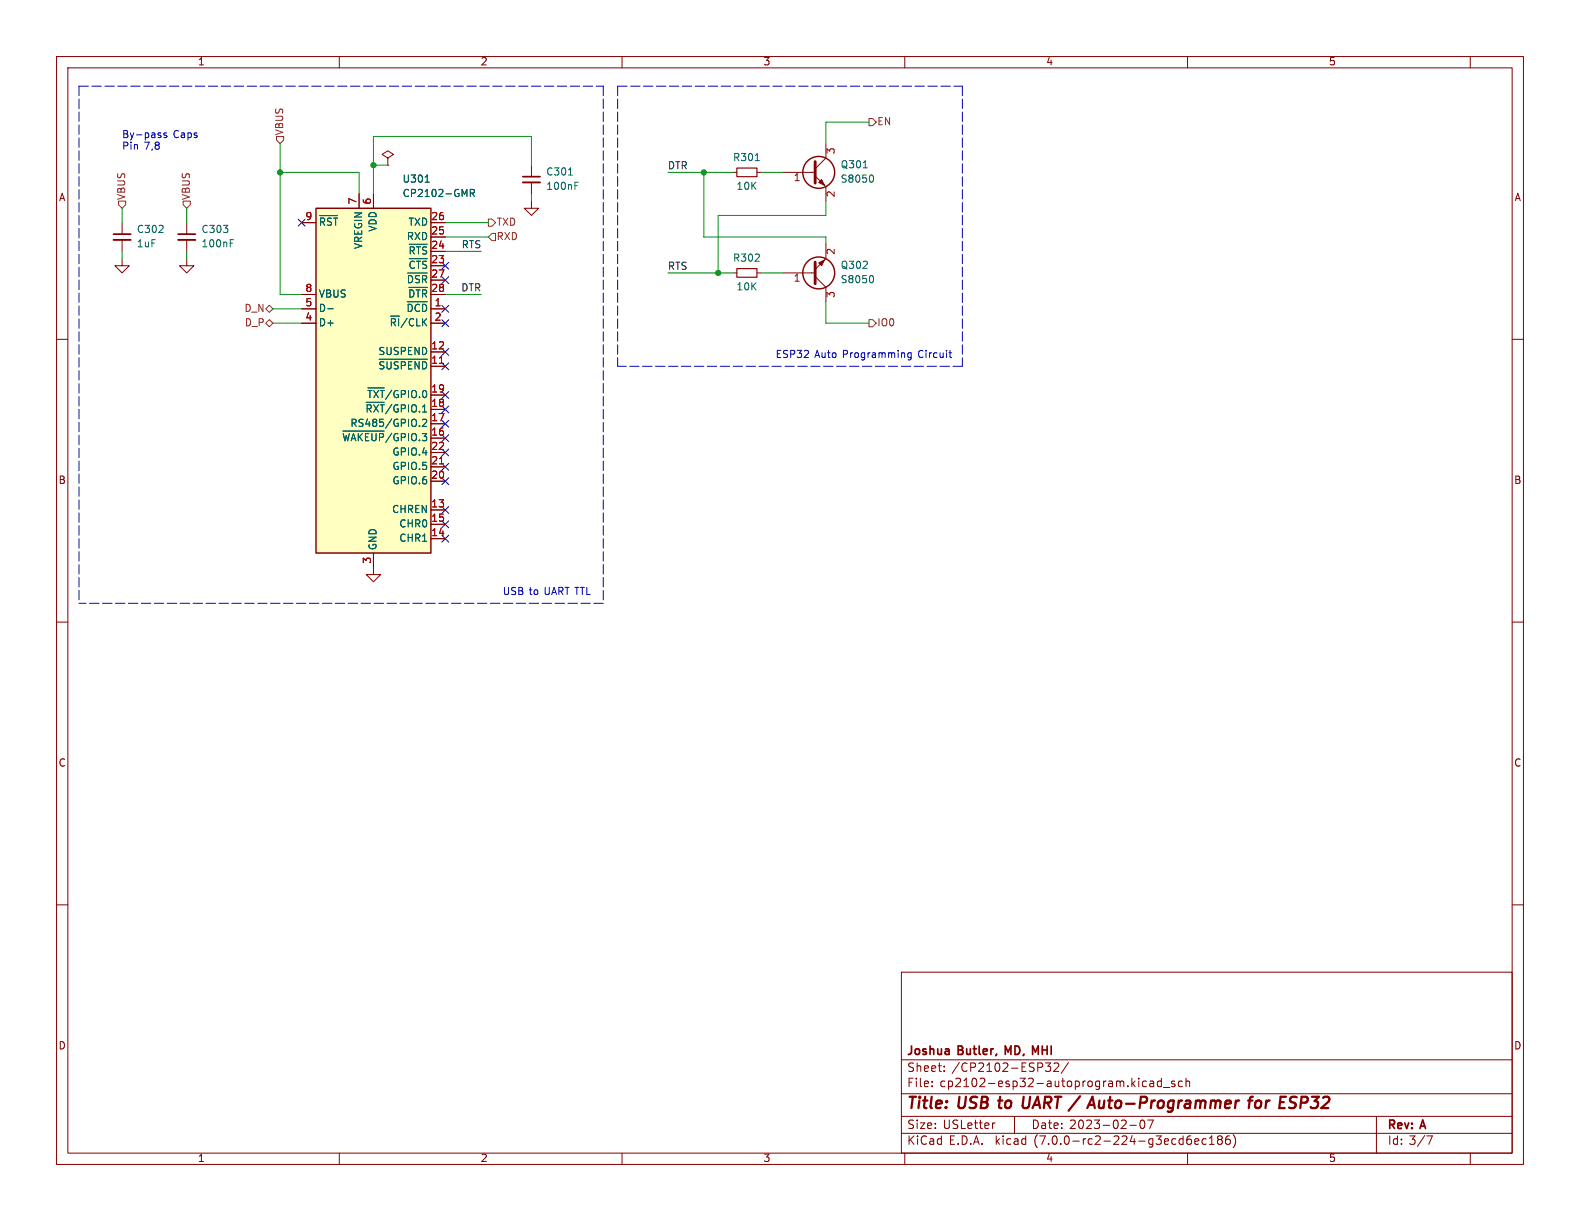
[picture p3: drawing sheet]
<svg xmlns="http://www.w3.org/2000/svg" width="279mm" height="216mm" viewBox="0 0 279 216" stroke-linecap="round" stroke-linejoin="round" font-family="sans-serif">
<g fill="none" stroke="#840000" stroke-width=".18">
<path d="M10 10h259.4v195.9h-259.4zM12 12h255.4v191.9h-255.4zM60 10v2M110 10v2M160 10v2M210 10v2M260 10v2M21.6 39.4v2M33 39.4v2M53.3 39.4h2.6M63.5 34.3v2.5M66 34.3v2.5"/>
<path d="M68.6 27.9l1-.6-1-.6-1 .6 1 .6v1.3M68.6 29.2h.1M76.2 39.4h2.5M94 35.6v1.2h1.2l-1.2 1.3-1.3-1.3h1.3M94 29.2v2M94 32.3v2M129.5 30.5h.8M133.9 30.5h.7M138.4 30.5h5.7M144.1 31.1l1.9 1.9v2.6M146 25.4v2.5l-1.9 1.9M10 60h2"/>
<path d="M21.6 45.7v1.3h1.3l-1.3 1.3-1.3-1.3h1.3M21.6 42.4v2.1M33 45.7v1.3h1.3l-1.3 1.3-1.3-1.3h1.3M33 42.4v2.1M53.3 54.6h2.6M53.3 57.2h2.6M53.3 52.1h2.6M76.2 54.6h2.5M76.2 57.2h2.5M76.2 47h2.5M76.2 44.5h2.5M76.2 41.9h2.5"/>
<path d="M76.2 49.5h2.5M76.2 52.1h2.5M129.5 48.3h.8M133.9 48.3h.7M138.4 48.3h5.7M144.1 48.9l1.9 1.9v2.5M146 43.2v2.5l-1.9 1.9M267.4 60h2M76.2 64.8h2.5M76.2 62.2h2.5M76.2 77.5h2.5M76.2 74.9h2.5"/>
<path d="M76.2 72.4h2.5M76.2 69.9h2.5M66 97.8v3.8h1.3l-1.3 1.3-1.2-1.3h1.2M76.2 90.2h2.5M76.2 95.3h2.5M76.2 92.7h2.5M76.2 85.1h2.5M76.2 82.6h2.5M76.2 80h2.5M10 110h2M267.4 110h2M10 160h2"/>
<path d="M267.4 160h2M159.4 171.9h108v32h-108zM159.4 197.4h108M159.4 193.4h108M159.4 187.4h108M164.8 192v.2M164.8 191.2v.2M167 189.3v.2M167 188.5v.2M175.9 198.6h-.2M179.4 197.4v3M185.8 188l-.5 .5 .4 .2v.6l-.2 .2-.6-.1"/>
<path d="M187.2 188.1v.5l-.9 .9h.9M188.9 187.9l-1.2 1.9M199.8 199h1.1M201.7 198.2a.81 .81 0 0 0 .4 1.4l.2-.2 .1-.4-.1-.8M202.3 191.2h.4M202.7 192.1l-.4 .1M203.4 191.2h.5l.1 1M203.9 198.1l-.6 1.5M204 191.5l-.5 .1a.29 .29 0 0 0-.2 .3 .29 .29 0 0 0 .2 .3l.5-.1M205.4 191.2h-.5l-.2 .2v.5l.1 .2h.6M205.4 190.7v1.5M205.7 192.3h1.2"/>
<path d="M207.7 191.2h-.3l-.2 .2v.2l.5 .1v.4h-.5M209.1 191.2h-.4l-.3 .2v.5l.1 .2h.6M209.7 191.3l.2-.1h.4l.1 1M209.7 190.7v1.5M243.4 197.4v6.5M60 203.9v2M110 203.9v2M159.4 200.4h108M160 203.9v2M210 203.9v2M210.6 201.5l.1 .2-.1 .6M211.3 201.9l.7-.2-.1-.3h-.4l-.2 .2 .1 .7h.5"/>
<path d="M213.3 201.4h-.4l-.3 .2v.5l.1 .2h.6M213.9 202.4h.8M213.9 201.3l.4-.4v1.5M215.6 201.5l-.3 .3 .1 .4 .2 .2h.3l.2-.3v-.3l-.2-.3M215.6 201.5l-.3-.3 .3-.3h.3l.2 .2-.2 .4M215.6 201.5h.3M217.4 200.9a.59 .59 0 0 0-.7 .6v.6l.2 .2 .4 .1 .2-.2 .1-.5-.2-.2-.4-.1-.3 .3M218.1 200.6a1.72 1.72 0 0 1 0 2.3M253.3 200.9l-.6 1.5M260 203.9v2"/>
</g>
<path d="M181 195.8l.5 .1M193.2 193.9l.4 2M220.7 194.6h.8M221.6 193.9l-.4 .1-.2 .2-.2 1.7M222.1 194.8a.52 .52 0 0 1 .5-.2 .52 .52 0 0 1 .4 .4v.6a.55 .55 0 0 1-.6 .3 .55 .55 0 0 1-.5-.3zM228.6 193.9l.7 .1M228.8 195a.46 .46 0 0 1 .3 .4 .46 .46 0 0 1-.2 .4" fill="none" stroke="#840000" stroke-width=".4"/>
<path d="M130.3 29.7h3.6v1.5h-3.6zM130.3 47.5h3.6v1.5h-3.6z" fill="none" stroke="#840000" stroke-width=".2"/>
<path d="M144.1 28.6v3.8M144.1 46.4v3.8" fill="none" stroke="#840000" stroke-width=".51"/>
<g fill="#840000" stroke="#840000" stroke-width=".18">
<path d="M144.8 46.5l1-.5-.5 1z"/>
<path d="M144.8 32.3l.5-.5 .5 1z"/>
</g>
<g fill="none" stroke="#840000" stroke-width=".25">
<path d="M55.9 36.8h20.3v61h-20.3z"/>
<circle cx="144.8" cy="30.5" r="2.82"/>
<circle cx="144.8" cy="48.3" r="2.82"/>
</g>
<g fill="none" stroke="#006464" stroke-width=".18">
<path d="M56.5 38.1h3.2M57.4 39l-.1-.4h-.6v1.2M58.6 38.6h-.5l-.2 .3M59 38.6h.7M59.4 38.6v1.2M75.2 32.2h.7M83.2 34.2l.6-.1 .1-.2-.1-.3-.6-.1v1.3M83.5 34.2l.4 .6M100.5 31h.7M101.7 32.2h.6M133.6 28.4h.7M152.7 29.7h.7"/>
<path d="M154.2 30.9a.79 .79 0 0 1 0 1.3M40.7 42.4h.6M58 54.6h.9M69 55.9h1.7M69.9 56.8l-.1-.4-.6-.1v1.3M70.5 56.3v1.3M72 56.3l-1.1 1.6M72 53.4h3.6M72.1 48.3h3.5M72.2 53.8v1.3M72.2 48.7v1.3M72.3 50.8h3.3"/>
<path d="M72.4 45.7h3.2M72.4 43.2h3.2M72.5 51.3v1.2M73.3 44.1l-.1-.4-.7-.1v1.3M73.6 43.6h.8M73.7 56.3v1.3M73.9 51.3v1.2M74 43.6v1.3M74 46.2v1.3M74.7 48.7v1.3M74.7 51.3v1.2M74.7 53.8v1.3"/>
<path d="M74.7 56.3v1.3M75.4 56.3l-.7 .8M75.5 43.7l-.5-.1-.3 .4M154.2 48.7a.79 .79 0 0 1 0 1.3M60.6 76.2h7.3M60.7 76.7l.3 1.2M61.8 76.7l-.3 1.2M62.1 77.9l.4-1.2 .4 1.2M63.4 76.7v1.2M64.1 76.7l-.7 .7M64.8 71.1h3.1M64.9 71.6v1.3"/>
<path d="M65 69h.8M65.1 68.6h2.8M65.2 76.7h-.6v1.2M65.4 69v1.3M65.8 76.7v1M66.1 71.6l.8 1.3M66.1 69l.8 1.3M66.5 76.7v1M66.9 71.6l-.8 1.3M66.9 69l-.8 1.3M67 63.5h8.6M67.2 69h.8"/>
<path d="M67.6 69v1.3M67.6 71.6v1.3M67.8 77.1l-.1-.4h-.6v1.2M67.9 64h-.5l-.2 .3M68.4 64v1M69.2 64v1M69.3 76.6l-1.1 1.6M69.3 71.5l-1.1 1.7M69.3 69l-1.1 1.6M70.4 76.7h-.5l-.3 .5M70.4 69.1h-.5l-.3 .5M70.4 64h-.5l-.2 .3"/>
<path d="M71 71.6v1.3M71.7 64.4l-.1-.4h-.6v1.2M71.7 69.5l-.1-.4-.6-.1v1.3M71.7 77.1l-.1-.4h-.6v1.2M72.2 69v1.3M72.2 71.6v1.3M72.2 76.7v1.2M72.8 77.1a.42 .42 0 0 1 .4-.5 .42 .42 0 0 1 .4 .5M72.8 69.5a.42 .42 0 0 1 .4-.5 .42 .42 0 0 1 .4 .5M72.8 64h-.6v1.2M74.1 64v1.2l-.7-1.2v1.2M74.2 75.3v.1"/>
<path d="M74.7 76.7h.8l-.5 .5M74.7 69.5l.1-.3 .2-.2 .3 .2 .2 .3M75.1 71.6v1.3M75.4 74.7l-.7 .7h.8M75.4 64.5l-.2-.5h-.5v1.2"/>
</g>
<path d="M92.5 32.3h3M20.1 42.4h3M31.5 42.4h3" fill="none" stroke="#840000" stroke-width=".33"/>
<path d="M92.5 31.2h3M20.1 41.4h3M31.5 41.4h3" fill="none" stroke="#840000" stroke-width=".3"/>
<path d="M55.9 36.8h20.3v61h-20.3z" fill="#ffffc2" stroke="#ffffc2" stroke-width=".18"/>
<path d="M77.7 64.2h.7M77.7 82h.7" fill="none" stroke="#a90000" stroke-width=".18"/>
<path d="M21 35.6h1.2v.6l-.6 .6-.6-.6zM32.4 35.6h1.3v.6l-.7 .6-.6-.6zM48.9 24.1h1.3v.7l-.7 .6-.6-.6zM86.4 38.7h.6l.6 .7-.6 .6h-.6zM153.7 21h.6l.6 .6-.6 .6h-.6zM47 54.6l.6-.6 .7 .6-.7 .6zM47 57.2l.6-.7 .7 .7-.7 .6zM87 41.3h.6v1.2h-.6l-.6-.6zM153.7 56.5h.6l.6 .7-.6 .6h-.6z" fill="none" stroke="#725600" stroke-width=".18"/>
<path d="M29.5 23.6l-.4-.1-.1 .2v.2l.5 .1v.3h-.5M161.1 62.4v1l-.2 .2h-.3M161.1 62.4h-.3l-.3 .2 .1 .6h.5M167.8 62.4h.5M168.1 63.2h.2" fill="none" stroke="#0000c2" stroke-width=".18"/>
<path d="M14 15.2h92.7M14 15.2v91.5M106.7 15.2v91.5M109.2 15.2v49.6M109.2 15.2h61M170.2 15.2v49.6M170.2 64.8h-61M106.7 106.7h-92.7" fill="none" stroke="#0000c2" stroke-width=".18" stroke-dasharray="1.7 .6"/>
<g fill="none" stroke="#009600" stroke-width=".18">
<path d="M21.6 36.8v2.6M33 36.8v2.6M49.5 25.4v26.7h3.8M49.5 30.5h14v3.8M66 29.2h2.6M78.7 39.4h7.7M94 29.2v-5.1h-28v10.2M94 34.3v1.3M118.1 30.5h11.4M124.5 30.5v11.4h21.5v1.3M134.6 30.5h3.8M146 35.6v2.5h-19v10.2"/>
<path d="M153.7 21.6h-7.7v3.8M21.6 44.5v1.2M33 44.5v1.2M48.3 57.2h5M48.3 54.6h5M78.7 44.5h6.4M78.7 52.1h6.4M78.7 41.9h7.7M118.1 48.3h11.4M134.6 48.3h3.8M146 53.3v3.9h7.7"/>
</g>
<g fill="none" stroke="#000084" stroke-width=".18">
<path d="M52.7 38.8l1.2 1.2M53.9 38.8l-1.2 1.2M78.1 48.9l1.2 1.2M78.1 54l1.2 1.2M78.1 46.4l1.2 1.2M78.1 56.5l1.2 1.3M79.3 48.9l-1.2 1.2M79.3 54l-1.2 1.2M79.3 46.4l-1.2 1.2M79.3 56.5l-1.2 1.3M78.1 64.2l1.2 1.2M78.1 61.6l1.2 1.2"/>
<path d="M78.1 76.9l1.2 1.2M78.1 71.8l1.2 1.2M78.1 79.4l1.2 1.2M78.1 74.3l1.2 1.2M78.1 69.2l1.2 1.3M79.3 64.2l-1.2 1.2M79.3 61.6l-1.2 1.2M79.3 76.9l-1.2 1.2M79.3 71.8l-1.2 1.2M79.3 79.4l-1.2 1.2M79.3 74.3l-1.2 1.2M79.3 69.2l-1.2 1.3"/>
<path d="M78.1 84.5l1.2 1.2M78.1 94.6l1.2 1.3M78.1 89.6l1.2 1.2M78.1 92.1l1.2 1.2M78.1 81.9l1.2 1.3M79.3 84.5l-1.2 1.2M79.3 94.6l-1.2 1.3M79.3 89.6l-1.2 1.2M79.3 92.1l-1.2 1.2M79.3 81.9l-1.2 1.3"/>
</g>
<g fill="#009600" stroke="#009600" stroke-width=".18">
<circle cx="66" cy="29.2" r=".46"/>
<circle cx="49.5" cy="30.5" r=".46"/>
<circle cx="127" cy="48.3" r=".46"/>
<circle cx="124.5" cy="30.5" r=".46"/>
</g>
<g font-size="2.8" fill="#840000">
<text x="160.4" y="196.7">Title:</text>
<text x="169.5" y="196.7">USB to</text>
<text x="182.1" y="196.7">UART /</text>
<text x="195.1" y="196.7">Auto-Programmer</text>
<text x="223.9" y="196.7">for</text>
<text x="229.9" y="196.7">ESP32</text>
</g>
<g font-size="2.1" fill="#840000">
<text x="160.4" y="189.8">Sheet:</text>
<text x="160.4" y="187">Joshua</text>
<text x="168.3" y="189.8">/CP2102-ESP32/</text>
<text x="169.5" y="187">Butler,</text>
<text x="178.3" y="187">MD, MHI</text>
<text x="160.4" y="192.5">File:</text>
<text x="166.2" y="192.5">cp2102-esp32-autoprogram.kicad_sch</text>
<text x="160.4" y="202.7">KiCad</text>
<text x="160.4" y="199.9">Size:</text>
<text x="166.7" y="199.9">USLetter</text>
<text x="167.8" y="202.7">E.D.A.</text>
<text x="176.1" y="202.7">kicad</text>
<text x="182.4" y="199.9">Date:</text>
<text x="183" y="202.7">(7.0.0-rc2-224-g3ecd6ec186)</text>
<text x="189.1" y="199.9">2023-02-07</text>
<text x="245.4" y="200.1">Rev:</text>
<text x="245.4" y="202.7">Id: 3/7</text>
<text x="251.4" y="200.1">A</text>
</g>
<g font-size="1.8" fill="#840000">
<text x="35" y="11.8">1</text>
<text x="85" y="11.8">2</text>
<text x="135" y="11.8">3</text>
<text x="185" y="11.8">4</text>
<text x="235" y="11.8">5</text>
<text x="10.4" y="35.8">A</text>
<text x="267.8" y="35.8">A</text>
<text x="10.3" y="85.8">B</text>
<text x="267.7" y="85.8">B</text>
<text x="10.3" y="135.8">C</text>
<text x="267.7" y="135.8">C</text>
<text x="10.3" y="185.8">D</text>
<text x="267.7" y="185.8">D</text>
<text x="35" y="205.7">1</text>
<text x="85" y="205.7">2</text>
<text x="135" y="205.7">3</text>
<text x="185" y="205.7">4</text>
<text x="235" y="205.7">5</text>
</g>
<g font-size="1.8" fill="#725600">
<text x="50.4" y="23.9" transform="rotate(-90 50.4 23.9)">VBUS</text>
<text x="155.1" y="22.4">EN</text>
<text x="22.4" y="35.4" transform="rotate(-90 22.4 35.4)">VBUS</text>
<text x="33.8" y="35.4" transform="rotate(-90 33.8 35.4)">VBUS</text>
<text x="87.8" y="40.2">TXD</text>
<text x="87.8" y="42.7">RXD</text>
<text x="43.1" y="55.4">D_N</text>
<text x="43.2" y="58">D_P</text>
<text x="155.1" y="58">IO0</text>
</g>
<g font-size="1.8" fill="#0000c2">
<text x="21.6" y="24.6">By-pass</text>
<text x="21.6" y="26.7">Pin</text>
<text x="25.5" y="26.7">7,8</text>
<text x="30.6" y="24.6">Caps</text>
<text x="137.2" y="63.5">ESP32</text>
<text x="144.1" y="63.5">Auto</text>
<text x="149.1" y="63.5">Programming</text>
<text x="162.6" y="63.5">Circuit</text>
<text x="88.9" y="105.4">USB to</text>
<text x="96.4" y="105.4">UART TTL</text>
</g>
<g font-size="1.8" fill="#006464">
<text x="129.6" y="28.8">R301</text>
<text x="71.1" y="32.6">U301</text>
<text x="71.1" y="35.1">CP2102-GMR</text>
<text x="96.5" y="31.3">C301</text>
<text x="96.5" y="33.9">100nF</text>
<text x="130.2" y="33.8">10K</text>
<text x="148.6" y="30">Q301</text>
<text x="148.6" y="32.6">S8050</text>
<text x="24.1" y="41.5">C302</text>
<text x="35.6" y="41.5">C303</text>
<text x="56.4" y="40.8">~{RST}</text>
<text x="66.9" y="41.1" transform="rotate(-90 66.9 41.1)">VDD</text>
<text x="72.1" y="40.2">TXD</text>
<text x="24.1" y="44">1uF</text>
<text x="35.6" y="44">100nF</text>
<text x="64.3" y="44.2" transform="rotate(-90 64.3 44.2)">VREGIN</text>
<text x="71.8" y="42.7">RXD</text>
<text x="72.1" y="45.9">~{RTS}</text>
<text x="129.6" y="46.5">R302</text>
<text x="148.6" y="47.8">Q302</text>
<text x="56.4" y="52.9">VBUS</text>
<text x="71.8" y="51">~{DSR}</text>
<text x="72.1" y="53.5">~{DTR}</text>
<text x="72.1" y="48.4">~{CTS}</text>
<text x="130.2" y="51.6">10K</text>
<text x="148.6" y="50.4">S8050</text>
<text x="56.4" y="58">D+</text>
<text x="56.4" y="55.4">D-</text>
<text x="68.8" y="58.6">~{RI}/CLK</text>
<text x="71.8" y="56">~{DCD}</text>
<text x="66.8" y="63.1">SUSPEND</text>
<text x="64.8" y="71.3">~{TXT}/GPIO.0</text>
<text x="66.8" y="66.2">~{SUSPEND}</text>
<text x="61.8" y="75.8">RS485/GPIO.2</text>
<text x="64.5" y="73.8">~{RXT}/GPIO.1</text>
<text x="60.4" y="78.9">~{WAKEUP}/GPIO.3</text>
<text x="69.3" y="83.4">GPIO.5</text>
<text x="69.3" y="80.8">GPIO.4</text>
<text x="69.3" y="85.9">GPIO.6</text>
<text x="69.2" y="91">CHREN</text>
<text x="70.5" y="93.5">CHR0</text>
<text x="66.9" y="97.3" transform="rotate(-90 66.9 97.3)">GND</text>
<text x="70.5" y="96.1">CHR1</text>
</g>
<g font-size="1.8" fill="#a90000">
<text x="148" y="27.3" transform="rotate(-90 148 27.3)">3</text>
<text x="140.3" y="32.4">1</text>
<text x="148" y="35" transform="rotate(-90 148 35)">2</text>
<text x="53.9" y="39.1">9</text>
<text x="63.2" y="36.2" transform="rotate(-90 63.2 36.2)">7</text>
<text x="65.8" y="36.2" transform="rotate(-90 65.8 36.2)">6</text>
<text x="76.2" y="41.7">25</text>
<text x="76.2" y="39.1">26</text>
<text x="76.2" y="46.7">23</text>
<text x="76.2" y="44.2">24</text>
<text x="148" y="45.1" transform="rotate(-90 148 45.1)">2</text>
<text x="53.9" y="51.8">8</text>
<text x="76.2" y="49.3">27</text>
<text x="76.2" y="51.8">28</text>
<text x="140.3" y="50.2">1</text>
<text x="148" y="52.7" transform="rotate(-90 148 52.7)">3</text>
<text x="53.9" y="56.9">4</text>
<text x="53.9" y="54.4">5</text>
<text x="76.8" y="54.4">1</text>
<text x="76.8" y="56.9">2</text>
<text x="76.2" y="64.5">11</text>
<text x="76.2" y="62">12</text>
<text x="76.2" y="69.6">19</text>
<text x="76.2" y="77.2">16</text>
<text x="76.2" y="74.7">17</text>
<text x="76.2" y="72.1">18</text>
<text x="76.2" y="82.3">21</text>
<text x="76.2" y="79.8">22</text>
<text x="76.2" y="89.9">13</text>
<text x="76.2" y="84.8">20</text>
<text x="76.2" y="95">14</text>
<text x="76.2" y="92.5">15</text>
<text x="65.8" y="99.7" transform="rotate(-90 65.8 99.7)">3</text>
</g>
<g font-size="1.8" fill="#0f0f0f">
<text x="118.1" y="30.1">DTR</text>
<text x="81.5" y="44.1">RTS</text>
<text x="118.1" y="47.9">RTS</text>
<text x="81.5" y="51.7">DTR</text>
</g>
</svg>
